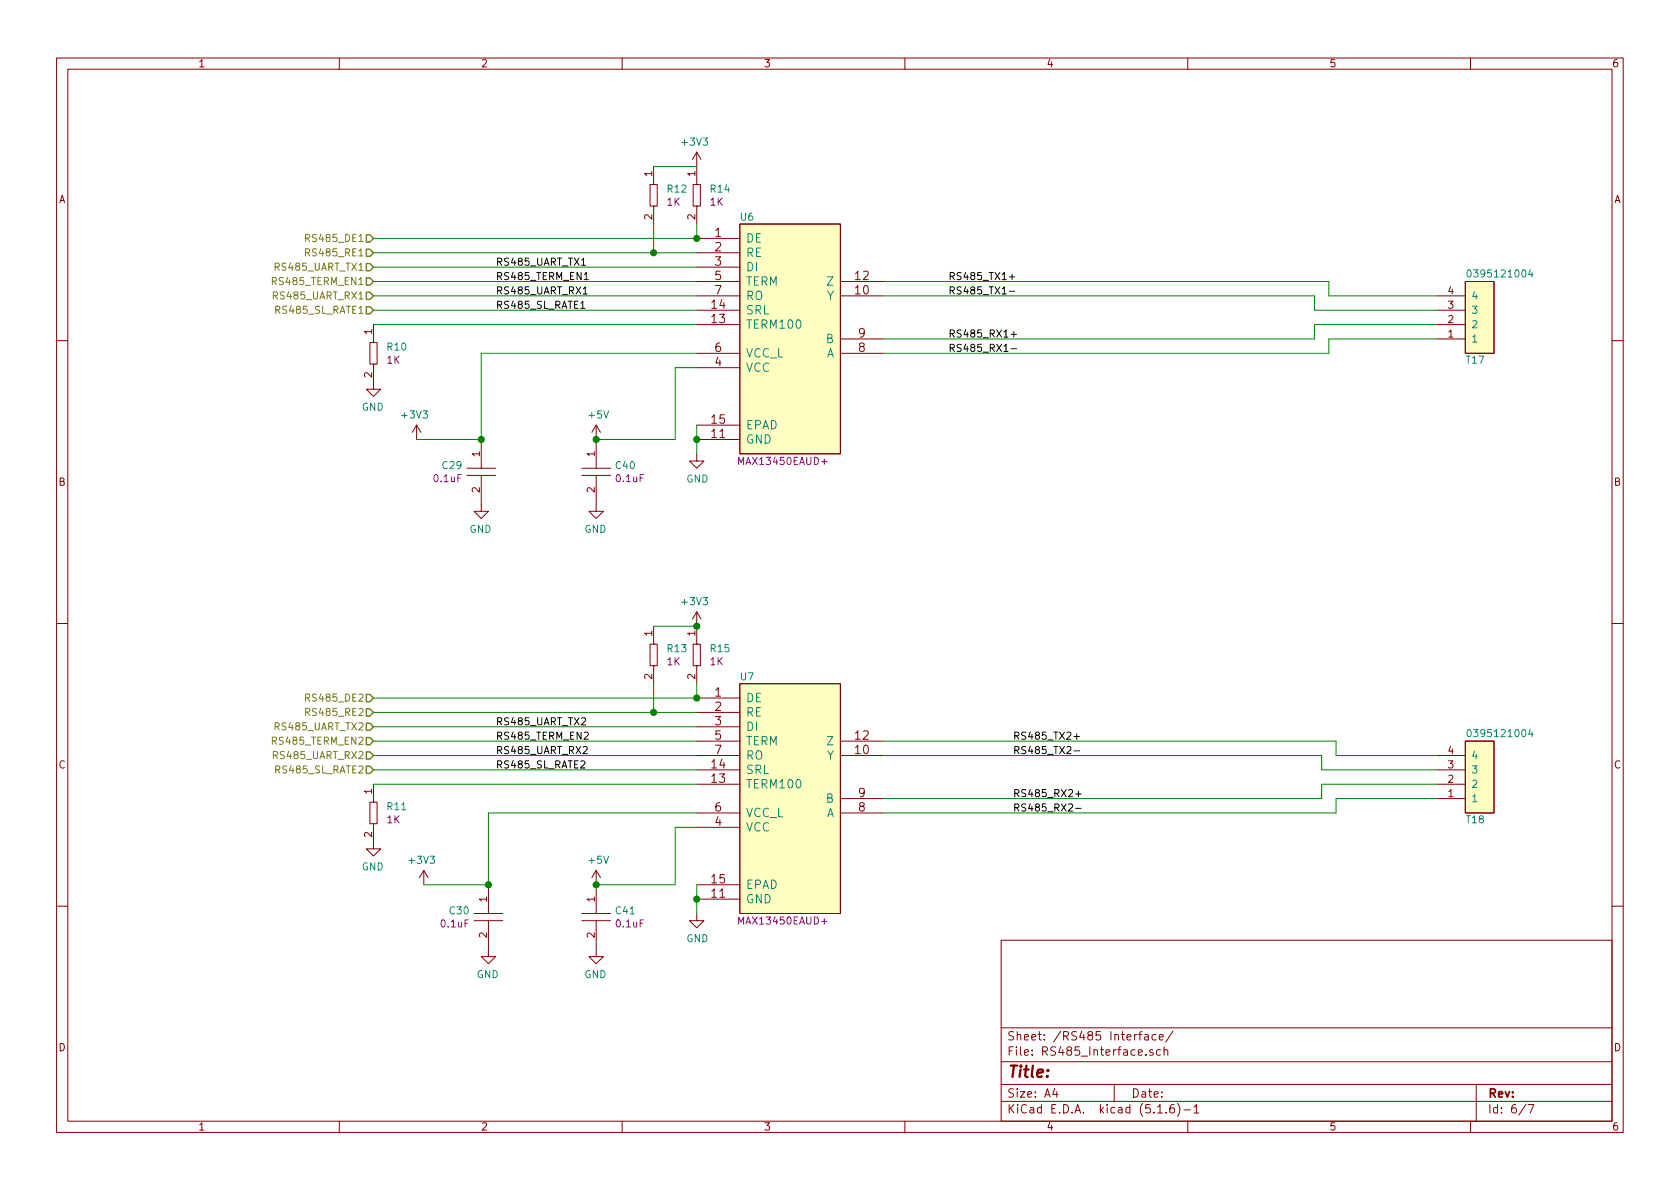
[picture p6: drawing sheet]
<svg xmlns="http://www.w3.org/2000/svg" width="297mm" height="210mm" viewBox="0 0 297 210" stroke-linecap="round" stroke-linejoin="round" font-family="sans-serif">
<g fill="none" stroke="#840000" stroke-width=".18">
<path d="M10 10.3h277v189.9h-277zM12 12.2h273v186.1h-273zM60 10.3v1.9M110 10.3v1.9M160 10.3v1.9M210 10.3v1.9M260 10.3v1.9M114.9 32.6h1.3v3.8h-1.3zM115.6 32.6h.1M115.6 36.4h.1M115.6 29.5v3.1M115.6 36.4v3.2"/>
<path d="M122.6 32.6h1.2v3.8h-1.2zM123.2 32.6h.1M123.2 36.4h.1M123.2 26.9v5.7M123.2 36.4v3.2M123.2 26.9l.8 1.3M123.2 26.9l-.8 1.3M130.8 39.6h17.8v40.7h-17.8zM66 57.4v3.2M123.2 42.2h7.6M123.2 52.3h7.6M123.2 49.8h7.6"/>
<path d="M123.2 57.4h7.6M123.2 54.9h7.6M123.2 44.7h7.6M123.2 47.2h7.6M148.6 52.3h7.6M148.6 49.8h7.6M148.6 59.9h7.6M254 52.3h5.1M254 57.4h5.1M254 54.9h5.1M254 59.9h5.1M259.1 49.8h5.1v12.7h-5.1z"/>
<path d="M10 60.2h2M65.4 60.6h1.3v3.8h-1.3zM66 60.6h.1M66 64.4h.1M66 64.4v4.4h-1.2l1.2 1.3 1.3-1.3h-1.3M73.7 75.2l.7 1.2M73.7 75.2v2.5M73.7 75.2l-.8 1.2M85.1 77.7v5.1M105.4 75.2l-.8 1.2M105.4 75.2v7.6M105.4 75.2l.8 1.2"/>
<path d="M123.2 77.7h7.6M123.2 75.2h7.6M123.2 65h7.6M123.2 62.5h7.6M148.6 62.5h7.6M285 60.2h2M82.5 82.8h5.1M82.5 84.1h5.1M85.1 84.1v6.3h-1.3l1.3 1.3 1.3-1.3h-1.3M102.9 82.8h5M102.9 84.1h5M105.4 84.1v6.3h-1.3l1.3 1.3 1.3-1.3h-1.3"/>
<path d="M123.2 80.3v1.2h1.3l-1.3 1.3-1.3-1.3h1.3M10 110.3h2M114.9 113.9h1.3v3.8h-1.3zM115.6 113.9h.1M115.6 117.7h.1M115.6 110.7v3.2M115.6 117.7v3.2M122.6 113.9h1.2v3.8h-1.2zM123.2 113.9h.1M123.2 117.7h.1M123.2 108.2v5.7M123.2 117.7v3.2"/>
<path d="M123.2 108.2l.8 1.3M123.2 108.2l-.8 1.3M285 110.3h2M66 138.7v3.2M123.2 123.4h7.6M123.2 133.6h7.6M123.2 131.1h7.6M123.2 138.7h7.6M123.2 136.1h7.6M123.2 126h7.6M123.2 128.5h7.6M130.8 120.9h17.8v40.6h-17.8z"/>
<path d="M148.6 133.6h7.6M148.6 131.1h7.6M254 133.6h5.1M254 138.7h5.1M254 136.1h5.1M259.1 131.1h5.1v12.7h-5.1zM65.4 141.9h1.3v3.8h-1.3zM66 145.7v4.4h-1.2l1.2 1.3 1.3-1.3h-1.3M66 141.9h.1M66 145.7h.1M74.9 153.9l.8 1.3M74.9 153.9v2.6"/>
<path d="M74.9 153.9l-.7 1.3M86.4 156.5v5M105.4 153.9v7.6M105.4 153.9l-.8 1.3M105.4 153.9l.8 1.3M123.2 159h7.6M123.2 156.5h7.6M123.2 146.3h7.6M123.2 143.8h7.6M148.6 143.8h7.6M148.6 141.2h7.6M254 141.2h5.1"/>
<path d="M10 160.2h2M83.8 161.5h5.1M83.8 162.8h5.1M86.4 162.8v6.4h-1.3l1.3 1.2 1.2-1.2h-1.2M102.9 161.5h5M102.9 162.8h5M105.4 162.8v6.4h-1.3l1.3 1.2 1.3-1.2h-1.3M123.2 161.5v1.3h1.3l-1.3 1.3-1.3-1.3h1.3M177 166.3h108v32h-108zM285 160.2h2M60 198.3v1.9M110 198.3v1.9"/>
<path d="M160 198.3v1.9M177 194.8h108M177 191.8h108M177 187.8h108M177 181.8h108M186.5 192.5l-.4 1h1M186.8 193v1M197 191.8v3M201.3 182.9h.6M201.9 182.4l-.4 .2v1.3M202.4 183h.6v.9M202.6 186.5v.1"/>
<path d="M203 183.3l-.5 .1a.29 .29 0 0 0-.2 .2 .29 .29 0 0 0 .2 .3l.5-.1M203.8 185.7a.37 .37 0 0 0-.5 .1v.2l.5 .2 .1 .1-.2 .3-.4-.1M204.4 183l-.4-.1-.3 .3 .1 .6 .2 .1 .4-.1M204.7 196.8h.8M205 183.4l.7-.1-.1-.3-.4-.1-.2 .2 .1 .7h.5M205.2 185.7l-.5-.1-.2 .3v.6l.2 .1 .5-.1M205.8 185.7h.1a.37 .37 0 0 1 .6 .1v.8M205.8 185.1v1.5M206.2 196.7v.1M207.4 182.3l-1.3 2M207.5 195.3a.59 .59 0 0 0-.7 .7v.5l.2 .2 .4 .1 .2-.1 .1-.5-.2-.2-.4-.1-.3 .3M208.2 195.1a1.71 1.71 0 0 1 0 2.3"/>
<path d="M209.3 196.3h1.2M210 198.3v1.9M211.1 195.8l.4-.5v1.5M211.1 196.8h.9M260 198.3v1.9M261 191.8v6.5M269.8 195.2l-1.2 2M270.2 195.3h1l-.6 1.5"/>
</g>
<g fill="#ffffc2" stroke="#ffffc2" stroke-width=".18">
<path d="M130.8 39.6h17.8v40.7h-17.8z"/>
<path d="M130.8 120.9h17.8v40.6h-17.8z"/>
<path d="M259.1 131.1h5.1v12.7h-5.1z"/>
<path d="M259.1 49.8h5.1v12.7h-5.1z"/>
</g>
<path d="M259.5 47.8l.2-.1a.67 .67 0 0 1 .4 .7 .67 .67 0 0 1-.4 .6l-.3-.2v-.3zM270.6 47.7l-.3 .9h.7M270.9 48.2v.8M259.5 129.1l.2-.1a.67 .67 0 0 1 .4 .6 .67 .67 0 0 1-.4 .7l-.3-.3v-.2zM270.6 129l-.3 .8h.7M270.9 129.4v.9" fill="none" stroke="#008484" stroke-width=".18"/>
<g fill="none" stroke="#008400" stroke-width=".18">
<path d="M115.6 29.5h7.6M115.6 39.6v5.1M123.2 39.6v2.6h-57.2M66 44.7h57.2M66 54.9h57.2M66 57.4h57.2M66 49.8h57.2M66 52.3h57.2M66 47.2h57.2M156.2 52.3h76.2v2.6h21.6M156.2 49.8h78.7v2.5h19.1M254 59.9h-19.1v2.6h-78.7"/>
<path d="M254 57.4h-21.6v2.5h-76.2M123.2 75.2v5.1M123.2 62.5h-38.1v15.2h-11.4M123.2 65h-3.8v12.7h-14M115.6 110.7h7.6M66 133.6h57.2M66 136.1h57.2M66 138.7h57.2M66 131.1h57.2M66 126h57.2M66 128.5h57.2M115.6 120.9v5.1"/>
<path d="M123.2 120.9v2.5h-57.2M156.2 133.6h77.5v2.5h20.3M156.2 131.1h80v2.5h17.8M254 138.7h-20.3v2.5h-77.5M123.2 156.5v5M123.2 143.8h-36.8v12.7h-11.5M123.2 146.3h-3.8v10.2h-14M254 141.2h-17.8v2.6h-80"/>
</g>
<path d="M48.2 49.7h.6l.1-.2-.1-.3-.2-.1h-.4v1.2M54 42.1h.6l.2-.2-.1-.3-.2-.2h-.5v1.3M54 44.6h.6l.2-.2-.1-.3-.2-.1h-.5v1.3M48.2 131h.6l.1-.2-.1-.3-.2-.2h-.4v1.3M54 123.4l.6-.1 .2-.1-.1-.3-.2-.2h-.5v1.3M54 125.9h.6l.2-.2-.1-.3-.2-.1h-.5v1.2" fill="none" stroke="#848400" stroke-width=".18"/>
<path d="M64.8 51.7h.6l.6 .6-.6 .7h-.6zM64.8 46.6h.6l.6 .6-.6 .7h-.6zM64.8 41.5h.6l.6 .7-.6 .6h-.6zM64.8 54.2h.6l.6 .7-.6 .6h-.6zM64.8 49.1h.6l.6 .7-.6 .6h-.6zM64.8 44.1h.6l.6 .6-.6 .6h-.6zM64.8 130.4h.6l.6 .7-.6 .6h-.6zM64.8 127.9h.6l.6 .6-.6 .7h-.6zM64.8 133h.6l.6 .6-.6 .6h-.6zM64.8 122.8h.6l.6 .6-.6 .7h-.6zM64.8 125.3h.6l.6 .7-.6 .6h-.6zM64.8 135.5h.6l.6 .6-.6 .7h-.6z" fill="none" stroke="#848400" stroke-width=".25"/>
<g fill="none" stroke="#000" stroke-width=".18">
<path d="M102.7 54.5h.7M102.8 46.9h.7M103.1 52h.7M103.3 49.4h.7M178.5 49h.9M178.5 51.5h.9M178.8 59.1h.9M178.9 48.5v.9M179.2 58.6v1M178.8 61.7h.9M102.7 134.7l.5-.2 .2 .4-.8 .9h.8M103.1 132.1l.5-.1 .2 .4v.2l-.8 .7h.8"/>
<path d="M103.3 129.6l.5-.1 .2 .3v.2l-.8 .7h.8M189.9 132.8h1M189.9 130.2h1M190.4 129.8v.9M190.7 139.9v1M190.2 142.9h1M190.2 140.4h1"/>
</g>
<g fill="#008400" stroke="#008400" stroke-width=".25">
<circle cx="85.1" cy="77.7" r=".51"/>
<circle cx="115.6" cy="44.7" r=".51"/>
<circle cx="86.4" cy="156.5" r=".51"/>
<circle cx="123.2" cy="110.7" r=".51"/>
<circle cx="105.4" cy="77.7" r=".51"/>
<circle cx="123.2" cy="123.4" r=".51"/>
<circle cx="115.6" cy="126" r=".51"/>
<circle cx="123.2" cy="77.7" r=".51"/>
<circle cx="123.2" cy="42.2" r=".51"/>
<circle cx="123.2" cy="159" r=".51"/>
<circle cx="105.4" cy="156.5" r=".51"/>
</g>
<text font-size="2.8" fill="#840000" x="178" y="190.5">Title:</text>
<g font-size="2.1" fill="#840000">
<text x="126.4" y="41.9">1</text>
<text x="126.4" y="44.4">2</text>
<text x="126.4" y="47">3</text>
<text x="126.4" y="49.5">5</text>
<text x="126.4" y="52.1">7</text>
<text x="151.3" y="52.1">10</text>
<text x="151.3" y="49.5">12</text>
<text x="125.9" y="57.1">13</text>
<text x="125.9" y="54.6">14</text>
<text x="151.8" y="59.7">9</text>
<text x="126.4" y="64.8">4</text>
<text x="126.4" y="62.2">6</text>
<text x="151.8" y="62.2">8</text>
<text x="125.9" y="77.5">11</text>
<text x="125.9" y="74.9">15</text>
<text x="126.4" y="123.2">1</text>
<text x="126.4" y="125.7">2</text>
<text x="126.4" y="128.3">3</text>
<text x="126.4" y="130.8">5</text>
<text x="151.3" y="130.8">12</text>
<text x="125.9" y="135.9">14</text>
<text x="126.4" y="133.3">7</text>
<text x="151.3" y="133.3">10</text>
<text x="125.9" y="138.4">13</text>
<text x="126.4" y="143.5">6</text>
<text x="151.8" y="143.5">8</text>
<text x="151.8" y="141">9</text>
<text x="126.4" y="146">4</text>
<text x="125.9" y="158.7">11</text>
<text x="125.9" y="156.2">15</text>
<text x="178" y="184">Sheet: /RS485 Interface/</text>
<text x="178" y="186.7">File: RS485_Interface.sch</text>
<text x="178" y="196.9">KiCad E.D.A. kicad (5.1.6)-1</text>
<text x="178" y="194.1">Size: A4</text>
<text x="200" y="194.1">Date:</text>
<text x="263" y="194.1">Rev:</text>
<text x="263" y="196.9">Id: 6/7</text>
</g>
<g font-size="2.1" fill="#008484">
<text x="131.8" y="42.9">DE</text>
<text x="131.8" y="45.4">RE</text>
<text x="131.8" y="48">DI</text>
<text x="131.8" y="50.5">TERM</text>
<text x="131.8" y="53.1">RO</text>
<text x="146.2" y="53.1">Y</text>
<text x="146.3" y="50.5">Z</text>
<text x="131.8" y="58.1">TERM100</text>
<text x="131.8" y="55.6">SRL</text>
<text x="131.8" y="65.8">VCC</text>
<text x="131.8" y="63.2">VCC_L</text>
<text x="146.1" y="63.2">A</text>
<text x="146.1" y="60.7">B</text>
<text x="131.8" y="75.9">EPAD</text>
<text x="131.8" y="78.5">GND</text>
<text x="131.8" y="124.2">DE</text>
<text x="131.8" y="126.7">RE</text>
<text x="131.8" y="129.3">DI</text>
<text x="131.8" y="131.8">TERM</text>
<text x="146.3" y="131.8">Z</text>
<text x="131.8" y="136.9">SRL</text>
<text x="131.8" y="134.3">RO</text>
<text x="146.2" y="134.3">Y</text>
<text x="131.8" y="139.4">TERM100</text>
<text x="146.1" y="142">B</text>
<text x="131.8" y="147">VCC</text>
<text x="131.8" y="144.5">VCC_L</text>
<text x="146.1" y="144.5">A</text>
<text x="131.8" y="159.7">GND</text>
<text x="131.8" y="157.2">EPAD</text>
</g>
<g font-size="1.8" fill="#840000">
<text x="35" y="11.9">1</text>
<text x="85" y="11.9">2</text>
<text x="135" y="11.9">3</text>
<text x="185" y="11.9">4</text>
<text x="235" y="11.9">5</text>
<text x="285" y="11.9">6</text>
<text x="10.4" y="35.9">A</text>
<text x="115.3" y="31.2" transform="rotate(-90 115.3 31.2)">1</text>
<text x="122.9" y="31.2" transform="rotate(-90 122.9 31.2)">1</text>
<text x="285.4" y="35.9">A</text>
<text x="115.3" y="38.8" transform="rotate(-90 115.3 38.8)">2</text>
<text x="122.9" y="38.8" transform="rotate(-90 122.9 38.8)">2</text>
<text x="256.1" y="52.1">4</text>
<text x="65.8" y="59.1" transform="rotate(-90 65.8 59.1)">1</text>
<text x="256.1" y="59.7">1</text>
<text x="256.1" y="57.1">2</text>
<text x="256.1" y="54.6">3</text>
<text x="65.8" y="66.8" transform="rotate(-90 65.8 66.8)">2</text>
<text x="84.8" y="80.7" transform="rotate(-90 84.8 80.7)">1</text>
<text x="105.2" y="80.7" transform="rotate(-90 105.2 80.7)">1</text>
<text x="10.4" y="85.9">B</text>
<text x="84.8" y="87.1" transform="rotate(-90 84.8 87.1)">2</text>
<text x="105.2" y="87.1" transform="rotate(-90 105.2 87.1)">2</text>
<text x="285.4" y="85.9">B</text>
<text x="115.3" y="112.5" transform="rotate(-90 115.3 112.5)">1</text>
<text x="122.9" y="112.5" transform="rotate(-90 122.9 112.5)">1</text>
<text x="115.3" y="120.1" transform="rotate(-90 115.3 120.1)">2</text>
<text x="122.9" y="120.1" transform="rotate(-90 122.9 120.1)">2</text>
<text x="10.4" y="135.9">C</text>
<text x="256.1" y="135.9">3</text>
<text x="256.1" y="133.3">4</text>
<text x="285.4" y="135.9">C</text>
<text x="65.8" y="140.4" transform="rotate(-90 65.8 140.4)">1</text>
<text x="256.1" y="141">1</text>
<text x="256.1" y="138.4">2</text>
<text x="65.8" y="148.1" transform="rotate(-90 65.8 148.1)">2</text>
<text x="86.1" y="159.5" transform="rotate(-90 86.1 159.5)">1</text>
<text x="105.2" y="159.5" transform="rotate(-90 105.2 159.5)">1</text>
<text x="86.1" y="165.8" transform="rotate(-90 86.1 165.8)">2</text>
<text x="105.2" y="165.8" transform="rotate(-90 105.2 165.8)">2</text>
<text x="10.4" y="185.9">D</text>
<text x="285.4" y="185.9">D</text>
<text x="35" y="199.9">1</text>
<text x="85" y="199.9">2</text>
<text x="135" y="199.9">3</text>
<text x="185" y="199.9">4</text>
<text x="235" y="199.9">5</text>
<text x="285" y="199.9">6</text>
</g>
<g font-size="1.8" fill="#008484">
<text x="120.7" y="25.7">+3V3</text>
<text x="118.1" y="34.1">R12</text>
<text x="125.7" y="34.1">R14</text>
<text x="131" y="39">U6</text>
<text x="260.1" y="53">4</text>
<text x="260.3" y="49.1">0395121004</text>
<text x="260.1" y="58">2</text>
<text x="260.1" y="55.5">3</text>
<text x="68.5" y="62">R10</text>
<text x="259.3" y="64.3">T17</text>
<text x="260.1" y="60.6">1</text>
<text x="64" y="72.6">GND</text>
<text x="71.2" y="74">+3V3</text>
<text x="104.2" y="74">+5V</text>
<text x="78.3" y="83">C29</text>
<text x="108.9" y="83">C40</text>
<text x="121.4" y="85.3">GND</text>
<text x="83" y="94.2">GND</text>
<text x="103.3" y="94.2">GND</text>
<text x="120.7" y="107">+3V3</text>
<text x="118.1" y="115.3">R13</text>
<text x="125.7" y="115.3">R15</text>
<text x="131" y="120.3">U7</text>
<text x="260.3" y="130.3">0395121004</text>
<text x="260.1" y="136.8">3</text>
<text x="260.1" y="134.2">4</text>
<text x="68.5" y="143.3">R11</text>
<text x="260.1" y="141.9">1</text>
<text x="260.1" y="139.3">2</text>
<text x="259.3" y="145.6">T18</text>
<text x="64" y="153.9">GND</text>
<text x="72.5" y="152.7">+3V3</text>
<text x="104.2" y="152.7">+5V</text>
<text x="79.6" y="161.7">C30</text>
<text x="108.9" y="161.7">C41</text>
<text x="121.4" y="166.6">GND</text>
<text x="84.3" y="173">GND</text>
<text x="103.3" y="173">GND</text>
</g>
<g font-size="1.8" fill="#840084">
<text x="118" y="36.4">1K</text>
<text x="125.6" y="36.4">1K</text>
<text x="68.5" y="64.3">1K</text>
<text x="131" y="82.2">MAX13450EAUD+</text>
<text x="76.8" y="85.3">0.1uF</text>
<text x="109" y="85.3">0.1uF</text>
<text x="118" y="117.6">1K</text>
<text x="125.6" y="117.6">1K</text>
<text x="68.5" y="145.6">1K</text>
<text x="78.1" y="164">0.1uF</text>
<text x="109" y="164">0.1uF</text>
<text x="131" y="163.5">MAX13450EAUD+</text>
</g>
<g font-size="1.8" fill="#848400">
<text x="49" y="47.9">RS485_UART_TX1</text>
<text x="54.7" y="42.8">RS485_DE1</text>
<text x="54.7" y="45.3">RS485_RE1</text>
<text x="48.7" y="50.4">RS485_TERM_EN1</text>
<text x="48.8" y="53">RS485_UART_RX1</text>
<text x="49.1" y="55.5">RS485_SL_RATE1</text>
<text x="54.7" y="124.1">RS485_DE2</text>
<text x="48.7" y="131.7">RS485_TERM_EN2</text>
<text x="49" y="129.2">RS485_UART_TX2</text>
<text x="54.7" y="126.6">RS485_RE2</text>
<text x="48.8" y="134.2">RS485_UART_RX2</text>
<text x="49.1" y="136.8">RS485_SL_RATE2</text>
</g>
<g font-size="1.8">
<text x="87.6" y="47">RS485_UART_TX1</text>
<text x="87.6" y="52.1">RS485_UART_RX1</text>
<text x="87.6" y="49.5">RS485_TERM_EN1</text>
<text x="167.6" y="49.5">RS485_TX1+</text>
<text x="167.6" y="52.1">RS485_TX1-</text>
<text x="87.6" y="54.6">RS485_SL_RATE1</text>
<text x="167.6" y="59.7">RS485_RX1+</text>
<text x="167.6" y="62.2">RS485_RX1-</text>
<text x="87.6" y="128.3">RS485_UART_TX2</text>
<text x="87.6" y="130.8">RS485_TERM_EN2</text>
<text x="179.1" y="130.8">RS485_TX2+</text>
<text x="87.6" y="133.3">RS485_UART_RX2</text>
<text x="87.6" y="135.9">RS485_SL_RATE2</text>
<text x="179.1" y="133.3">RS485_TX2-</text>
<text x="179.1" y="143.5">RS485_RX2-</text>
<text x="179.1" y="141">RS485_RX2+</text>
</g>
</svg>
